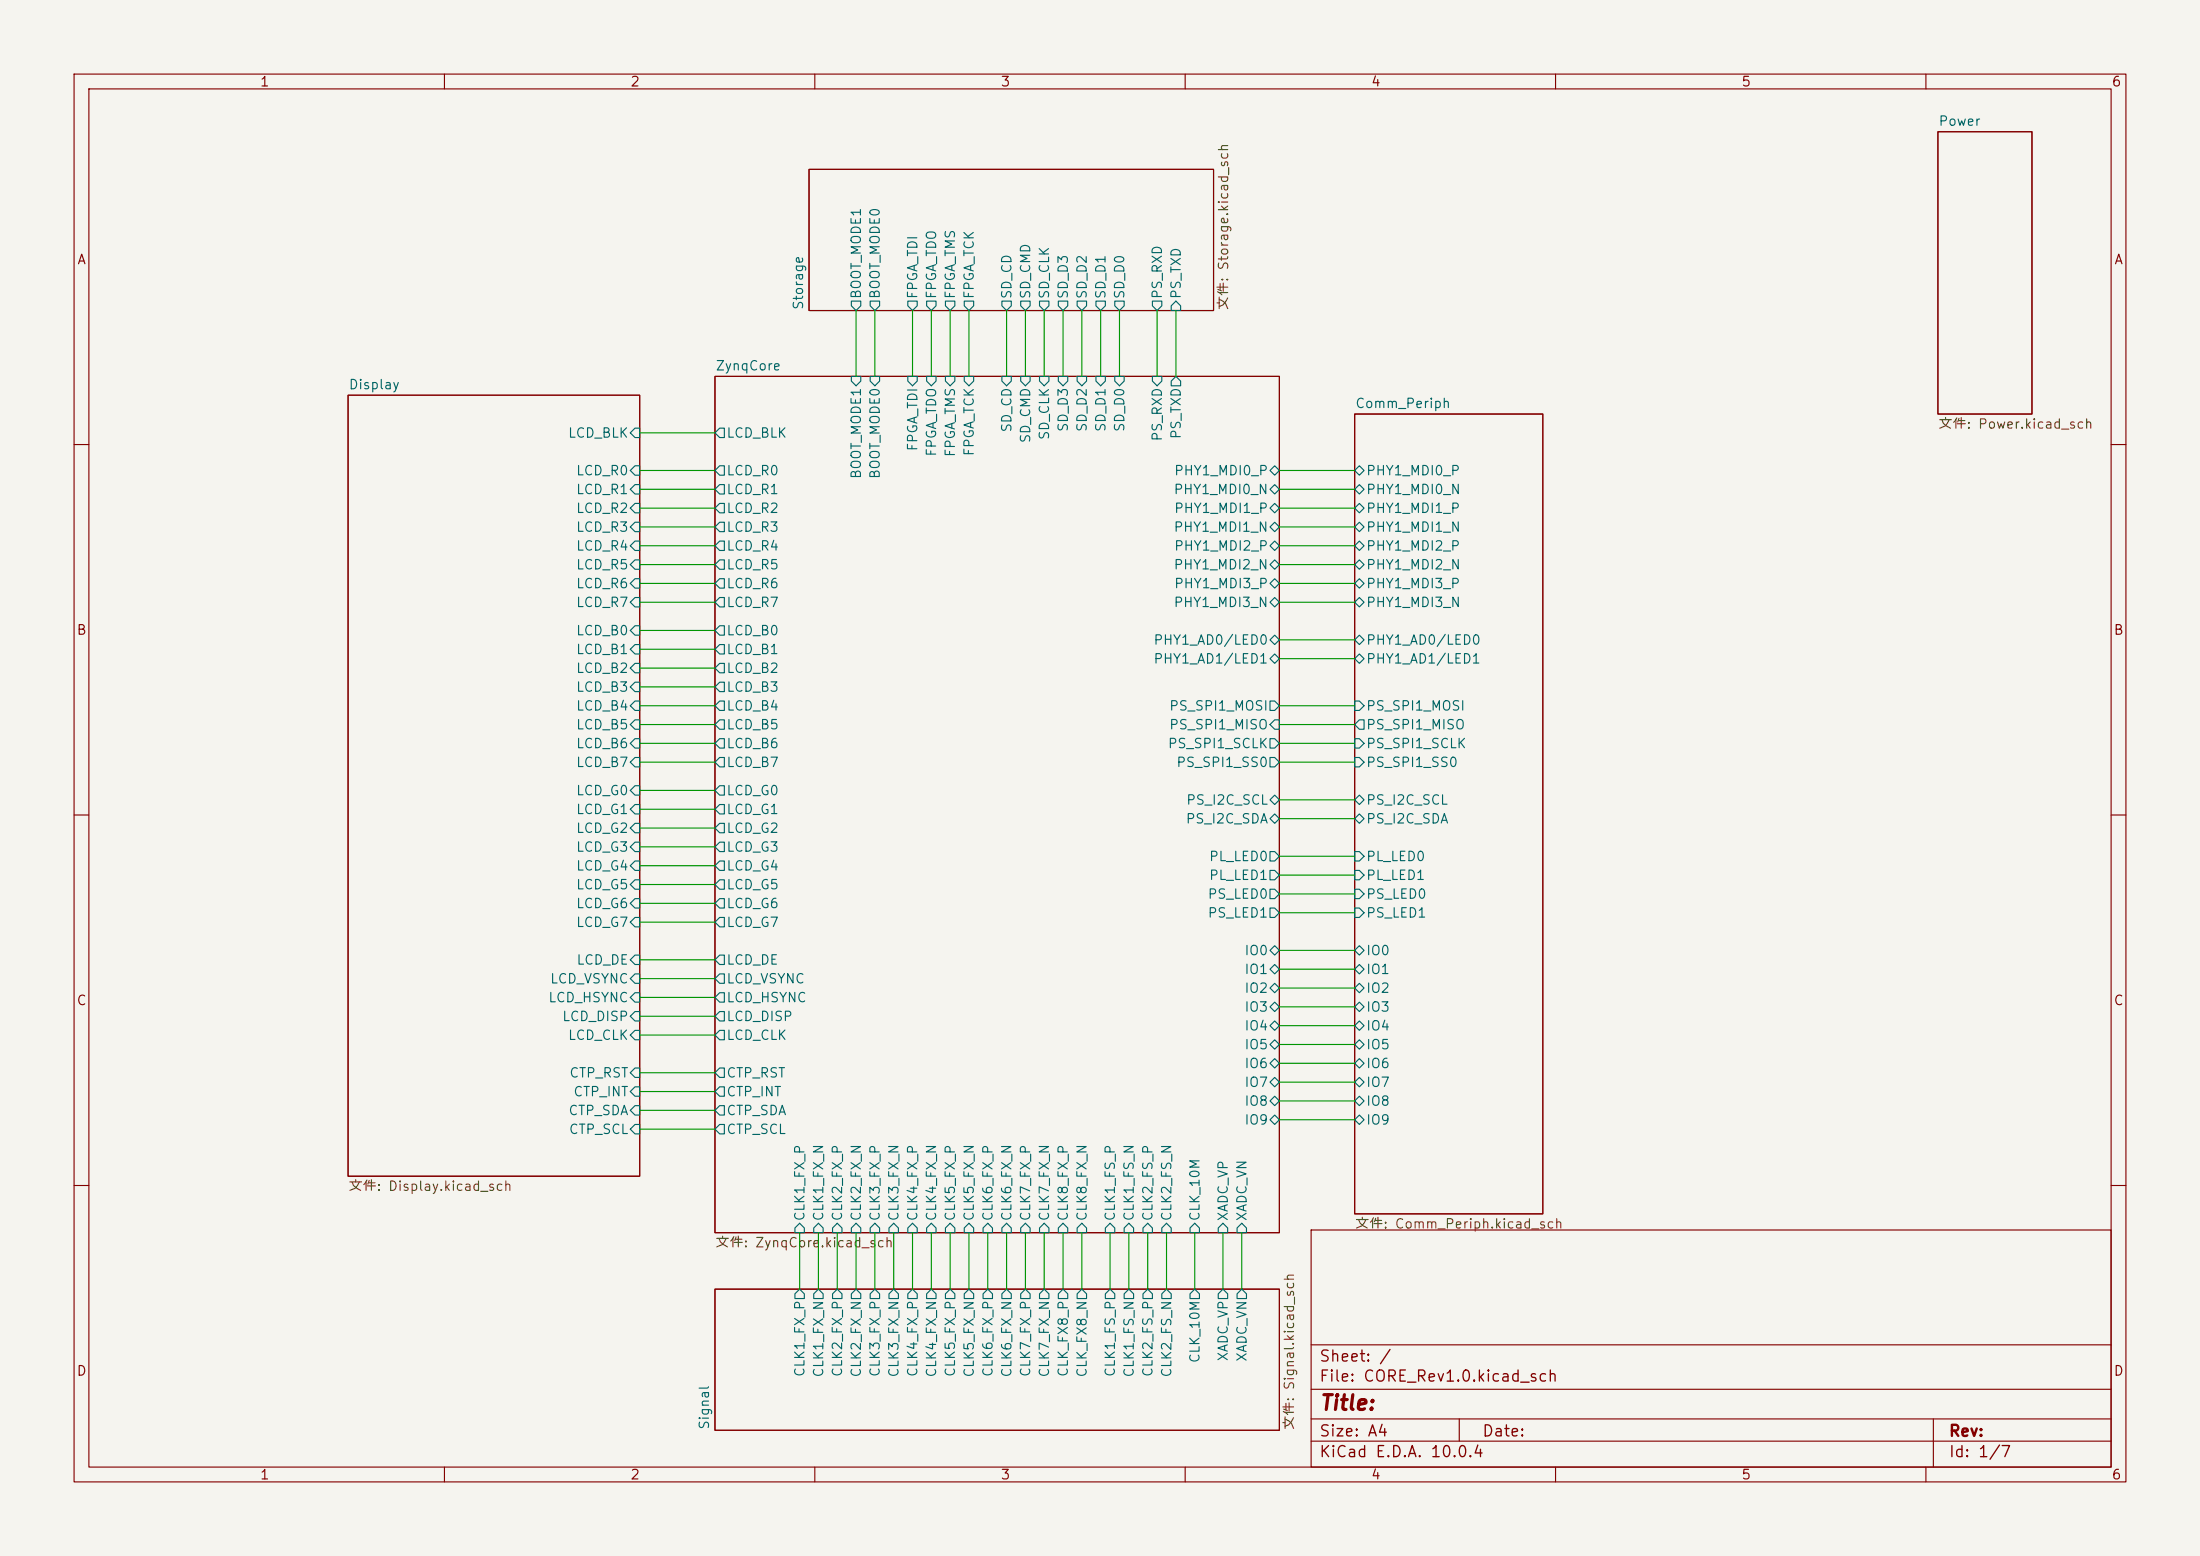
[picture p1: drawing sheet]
<svg xmlns="http://www.w3.org/2000/svg" width="297mm" height="210mm" viewBox="0 0 297 210" stroke-linecap="round" stroke-linejoin="round" font-family="sans-serif">
<path d="M0 0h297v210h-297z" fill="#f5f4ef" stroke="#f5f4ef" stroke-width=".14"/>
<g fill="none" stroke="#840000" stroke-width=".15">
<path d="M10 10h277v190h-277zM12 12h273v186h-273zM60 10v2M110 10v2M160 10v2M210 10v2M260 10v2M261.6 17.8h12.7v38.1h-12.7zM109.2 22.9h54.6v19h-54.6zM47 53.3h39.4v105.5h-39.4zM96.5 50.8h76.2v115.6h-76.2zM182.9 55.9h25.4v107.9h-25.4z"/>
<path d="M10 60h2M285 60h2M10 110h2M285 110h2M10 160h2M96.5 174h76.2v19h-76.2zM177 166h108v32h-108zM285 160h2M60 198v2M110 198v2M160 198v2M177 194.5h108"/>
<path d="M177 191.5h108M177 187.5h108M177 181.5h108M197 191.5v3M210 198v2M260 198v2M261 191.5v6.5"/>
</g>
<g fill="none" stroke="#006464" stroke-width=".15">
<path d="M85.7 57.8h.7v1.3h-.7l-.6-.7zM97.2 57.8h.6v1.3h-.6l-.7-.7zM114.9 50.8h1.3v.6l-.6 .7-.7-.7zM114.9 40.6h1.3v.7l-.6 .6-.7-.6zM117.5 50.8h1.2v.6l-.6 .7-.6-.7zM117.5 40.6h1.2v.7l-.6 .6-.6-.6zM122.6 50.8h1.2v.6l-.6 .7-.6-.7zM122.6 40.6h1.2v.7l-.6 .6-.6-.6zM125.1 50.8h1.3v.6l-.7 .7-.6-.7zM125.1 40.6h1.3v.7l-.7 .6-.6-.6zM127.6 50.8h1.3v.6l-.6 .7-.7-.7zM127.6 40.6h1.3v.7l-.6 .6-.7-.6z"/>
<path d="M130.2 50.8h1.2v.6l-.6 .7-.6-.7zM130.2 40.6h1.2v.7l-.6 .6-.6-.6zM135.3 50.8h1.2v.6l-.6 .7-.6-.7zM135.3 40.6h1.2v.7l-.6 .6-.6-.6zM137.8 50.8h1.3v.6l-.7 .7-.6-.7zM137.8 40.6h1.3v.7l-.7 .6-.6-.6zM140.3 50.8h1.3v.6l-.6 .7-.7-.7zM140.3 40.6h1.3v.7l-.6 .6-.7-.6zM142.9 50.8h1.2v.6l-.6 .7-.6-.7zM142.9 40.6h1.2v.7l-.6 .6-.6-.6zM145.4 50.8h1.3v.6l-.7 .7-.6-.7zM145.4 40.6h1.3v.7l-.7 .6-.6-.6z"/>
<path d="M148 50.8h1.2v.6l-.6 .7-.6-.7zM148 40.6h1.2v.7l-.6 .6-.6-.6zM150.5 50.8h1.3v.6l-.7 .7-.6-.7zM150.5 40.6h1.3v.7l-.7 .6-.6-.6zM155.6 50.8h1.2v.6l-.6 .7-.6-.7zM155.6 40.6h1.2v.7l-.6 .6-.6-.6zM158.7 50.8l.7 .6v.7h-1.3v-.7zM158.7 40.6l.7 .7v.6h-1.3v-.6zM85.7 73h.7v1.3h-.7l-.6-.6zM85.7 62.9h.7v1.2h-.7l-.6-.6zM85.7 70.5h.7v1.3h-.7l-.6-.7zM85.7 65.4h.7v1.3h-.7l-.6-.7z"/>
<path d="M85.7 78.1h.7v1.3h-.7l-.6-.7zM85.7 75.6h.7v1.2h-.7l-.6-.6zM85.7 67.9h.7v1.3h-.7l-.6-.6zM97.2 78.1h.6v1.3h-.6l-.7-.7zM97.2 67.9h.6v1.3h-.6l-.7-.6zM97.2 70.5h.6v1.3h-.6l-.7-.7zM97.2 75.6h.6v1.2h-.6l-.7-.6zM97.2 62.9h.6v1.2h-.6l-.7-.6zM97.2 73h.6v1.3h-.6l-.7-.6zM97.2 65.4h.6v1.3h-.6l-.7-.7zM171.4 73.7l.7-.7 .6 .7-.6 .6zM171.4 78.7l.7-.6 .6 .6-.6 .7z"/>
<path d="M171.4 76.2l.7-.6 .6 .6-.6 .6zM171.4 66l.7-.6 .6 .6-.6 .7zM171.4 68.6l.7-.7 .6 .7-.6 .6zM171.4 71.1l.7-.6 .6 .6-.6 .7zM172.1 62.9l.6 .6-.6 .6-.7-.6zM182.9 78.7l.6-.6 .6 .6-.6 .7zM182.9 73.7l.6-.7 .6 .7-.6 .6zM182.9 76.2l.6-.6 .6 .6-.6 .6zM182.9 66l.6-.6 .6 .6-.6 .7zM182.9 68.6l.6-.7 .6 .7-.6 .6zM182.9 71.1l.6-.6 .6 .6-.6 .7zM183.5 62.9l.6 .6-.6 .6-.6-.6z"/>
<path d="M85.7 99.7h.7v1.3h-.7l-.6-.7zM85.7 80.6h.7v1.3h-.7l-.6-.6zM85.7 89.5h.7v1.3h-.7l-.6-.6zM85.7 84.5h.7v1.2h-.7l-.6-.6zM85.7 92.1h.7v1.2h-.7l-.6-.6zM85.7 97.2h.7v1.2h-.7l-.6-.6zM85.7 94.6h.7v1.3h-.7l-.6-.6zM85.7 87h.7v1.3h-.7l-.6-.7zM97.2 89.5h.6v1.3h-.6l-.7-.6zM97.2 80.6h.6v1.3h-.6l-.7-.6zM97.2 94.6h.6v1.3h-.6l-.7-.6zM97.2 87h.6v1.3h-.6l-.7-.7z"/>
<path d="M97.2 92.1h.6v1.2h-.6l-.7-.6zM97.2 84.5h.6v1.2h-.6l-.7-.6zM97.2 99.7h.6v1.3h-.6l-.7-.7zM97.2 97.2h.6v1.2h-.6l-.7-.6zM171.4 81.3l.7-.7 .6 .7-.6 .6zM171.4 86.4l.7-.7 .6 .7-.6 .6zM171.4 88.9l.7-.6 .6 .6-.6 .6zM171.4 99.7h.7l.6 .6-.6 .7h-.7zM171.4 94.6h.7l.6 .7-.6 .6h-.7zM172.1 97.2h.6v1.2h-.6l-.7-.6zM182.9 81.3l.6-.7 .6 .7-.6 .6zM182.9 86.4l.6-.7 .6 .7-.6 .6z"/>
<path d="M182.9 88.9l.6-.6 .6 .6-.6 .6zM182.9 99.7h.6l.6 .6-.6 .7h-.6zM182.9 94.6h.6l.6 .7-.6 .6h-.6zM183.5 97.2h.6v1.2h-.6l-.6-.6zM85.7 102.2h.7v1.3h-.7l-.6-.6zM85.7 116.2h.7v1.3h-.7l-.6-.7zM85.7 118.7h.7v1.3h-.7l-.6-.6zM85.7 106h.7v1.3h-.7l-.6-.6zM85.7 108.6h.7v1.3h-.7l-.6-.7zM85.7 113.7h.7v1.2h-.7l-.6-.6zM85.7 111.1h.7v1.3h-.7l-.6-.6zM97.2 118.7h.6v1.3h-.6l-.7-.6z"/>
<path d="M97.2 113.7h.6v1.2h-.6l-.7-.6zM97.2 108.6h.6v1.3h-.6l-.7-.7zM97.2 106h.6v1.3h-.6l-.7-.6zM97.2 116.2h.6v1.3h-.6l-.7-.7zM97.2 111.1h.6v1.3h-.6l-.7-.6zM97.2 102.2h.6v1.3h-.6l-.7-.6zM171.4 102.2h.7l.6 .7-.6 .6h-.7zM171.4 108l.7-.7 .6 .7-.6 .6zM171.4 114.9h.7l.6 .7-.6 .6h-.7zM171.4 117.5h.7l.6 .6-.6 .6h-.7zM172.1 109.9l.6 .6-.6 .6-.7-.6zM182.9 102.2h.6l.6 .7-.6 .6h-.6z"/>
<path d="M182.9 108l.6-.7 .6 .7-.6 .6zM182.9 114.9h.6l.6 .7-.6 .6h-.6zM182.9 117.5h.6l.6 .6-.6 .6h-.6zM183.5 109.9l.6 .6-.6 .6-.6-.6zM85.7 123.8h.7v1.3h-.7l-.6-.6zM85.7 136.5h.7v1.3h-.7l-.6-.6zM85.7 134h.7v1.3h-.7l-.6-.7zM85.7 139.1h.7v1.2h-.7l-.6-.6zM85.7 121.3h.7v1.3h-.7l-.6-.7zM85.7 128.9h.7v1.3h-.7l-.6-.7zM85.7 131.4h.7v1.3h-.7l-.6-.6zM97.2 134h.6v1.3h-.6l-.7-.7z"/>
<path d="M97.2 123.8h.6v1.3h-.6l-.7-.6zM97.2 139.1h.6v1.2h-.6l-.7-.6zM97.2 121.3h.6v1.3h-.6l-.7-.7zM97.2 131.4h.6v1.3h-.6l-.7-.6zM97.2 136.5h.6v1.3h-.6l-.7-.6zM97.2 128.9h.6v1.3h-.6l-.7-.7zM171.4 120h.7l.6 .7-.6 .6h-.7zM171.4 122.6h.7l.6 .6-.6 .6h-.7zM171.4 135.9l.7-.6 .6 .6-.6 .6zM171.4 138.4l.7-.6 .6 .6-.6 .7zM171.4 128.3l.7-.7 .6 .7-.6 .6zM171.4 133.4l.7-.7 .6 .7-.6 .6z"/>
<path d="M172.1 130.2l.6 .6-.6 .6-.7-.6zM182.9 122.6h.6l.6 .6-.6 .6h-.6zM182.9 120h.6l.6 .7-.6 .6h-.6zM182.9 135.9l.6-.6 .6 .6-.6 .6zM182.9 138.4l.6-.6 .6 .6-.6 .7zM182.9 128.3l.6-.7 .6 .7-.6 .6zM182.9 133.4l.6-.7 .6 .7-.6 .6zM183.5 130.2l.6 .6-.6 .6-.6-.6zM85.7 144.1h.7v1.3h-.7l-.6-.6zM85.7 151.8h.7v1.2h-.7l-.6-.6zM85.7 149.2h.7v1.3h-.7l-.6-.6zM85.7 146.7h.7v1.3h-.7l-.6-.7z"/>
<path d="M97.2 144.1h.6v1.3h-.6l-.7-.6zM97.2 151.8h.6v1.2h-.6l-.7-.6zM97.2 146.7h.6v1.3h-.6l-.7-.7zM97.2 149.2h.6v1.3h-.6l-.7-.6zM171.4 141l.7-.7 .6 .7-.6 .6zM171.4 151.1l.7-.6 .6 .6-.6 .7zM171.4 146.1l.7-.7 .6 .7-.6 .6zM171.4 148.6l.7-.6 .6 .6-.6 .6zM171.4 143.5l.7-.6 .6 .6-.6 .6zM182.9 151.1l.6-.6 .6 .6-.6 .7zM182.9 146.1l.6-.7 .6 .7-.6 .6zM182.9 141l.6-.7 .6 .7-.6 .6z"/>
<path d="M182.9 148.6l.6-.6 .6 .6-.6 .6zM182.9 143.5l.6-.6 .6 .6-.6 .6zM107.9 165.1l.7 .6v.7h-1.3v-.7zM107.9 174l.7 .6v.7h-1.3v-.7zM110.5 165.1l.6 .6v.7h-1.2v-.7zM110.5 174l.6 .6v.7h-1.2v-.7zM113 165.1l.7 .6v.7h-1.3v-.7zM113 174l.7 .6v.7h-1.3v-.7zM114.9 165.7l.7-.6 .6 .6v.7h-1.3zM115.6 174l.6 .6v.7h-1.3v-.7zM118.1 165.1l.6 .6v.7h-1.2v-.7zM118.1 174l.6 .6v.7h-1.2v-.7z"/>
<path d="M120.6 165.1l.7 .6v.7h-1.3v-.7zM120.6 174l.7 .6v.7h-1.3v-.7zM123.2 165.1l.6 .6v.7h-1.2v-.7zM123.2 174l.6 .6v.7h-1.2v-.7zM125.1 174.6l.6-.6 .7 .6v.7h-1.3zM125.7 165.1l.7 .6v.7h-1.3v-.7zM128.3 165.1l.6 .6v.7h-1.3v-.7zM128.3 174l.6 .6v.7h-1.3v-.7zM130.8 165.1l.6 .6v.7h-1.2v-.7zM130.8 174l.6 .6v.7h-1.2v-.7zM133.3 165.1l.7 .6v.7h-1.3v-.7zM133.3 174l.7 .6v.7h-1.3v-.7z"/>
<path d="M135.9 165.1l.6 .6v.7h-1.2v-.7zM135.9 174l.6 .6v.7h-1.2v-.7zM138.4 165.1l.7 .6v.7h-1.3v-.7zM138.4 174l.7 .6v.7h-1.3v-.7zM140.3 174.6l.7-.6 .6 .6v.7h-1.3zM141 165.1l.6 .6v.7h-1.3v-.7zM143.5 165.1l.6 .6v.7h-1.2v-.7zM143.5 174l.6 .6v.7h-1.2v-.7zM146 165.1l.7 .6v.7h-1.3v-.7zM146 174l.7 .6v.7h-1.3v-.7zM149.2 165.7l.7-.6 .6 .6v.7h-1.3zM149.2 174.6l.7-.6 .6 .6v.7h-1.3z"/>
<path d="M151.8 174.6l.6-.6 .6 .6v.7h-1.2zM152.4 165.1l.6 .6v.7h-1.2v-.7zM154.9 165.1l.7 .6v.7h-1.3v-.7zM154.9 174l.7 .6v.7h-1.3v-.7zM157.5 165.1l.6 .6v.7h-1.3v-.7zM157.5 174l.6 .6v.7h-1.3v-.7zM160.7 165.7l.6-.6 .6 .6v.7h-1.2zM160.7 174.6l.6-.6 .6 .6v.7h-1.2zM165.1 165.1l.6 .6v.7h-1.2v-.7zM165.1 174l.6 .6v.7h-1.2v-.7zM167.6 165.1l.7 .6v.7h-1.3v-.7zM167.6 174l.7 .6v.7h-1.3v-.7z"/>
</g>
<g fill="none" stroke="#009600" stroke-width=".15">
<path d="M86.4 58.4h10.1M115.6 41.9v8.9M118.1 41.9v8.9M123.2 41.9v8.9M125.7 41.9v8.9M128.3 41.9v8.9M130.8 41.9v8.9M135.9 41.9v8.9M138.4 41.9v8.9M141 41.9v8.9M143.5 41.9v8.9M146 41.9v8.9"/>
<path d="M148.6 41.9v8.9M151.1 41.9v8.9M156.2 41.9v8.9M158.7 41.9v8.9M86.4 68.6h10.1M86.4 66h10.1M86.4 63.5h10.1M86.4 71.1h10.1M86.4 78.7h10.1M86.4 73.7h10.1M86.4 76.2h10.1M172.7 68.6h10.2"/>
<path d="M172.7 66h10.2M172.7 63.5h10.2M172.7 71.1h10.2M172.7 78.7h10.2M172.7 73.7h10.2M172.7 76.2h10.2M86.4 95.3h10.1M86.4 90.2h10.1M86.4 85.1h10.1M86.4 81.3h10.1M86.4 87.6h10.1M86.4 97.8h10.1"/>
<path d="M86.4 92.7h10.1M172.7 95.3h10.2M172.7 81.3h10.2M172.7 97.8h10.2M172.7 88.9h10.2M172.7 86.4h10.2M86.4 106.7h10.1M86.4 100.3h10.1M86.4 102.9h10.1M86.4 114.3h10.1M86.4 111.8h10.1M86.4 119.4h10.1"/>
<path d="M86.4 116.8h10.1M86.4 109.2h10.1M172.7 100.3h10.2M172.7 102.9h10.2M172.7 115.6h10.2M172.7 108h10.2M172.7 118.1h10.2M172.7 110.5h10.2M86.4 129.5h10.1M86.4 121.9h10.1M86.4 124.5h10.1M86.4 137.2h10.1"/>
<path d="M86.4 139.7h10.1M86.4 132.1h10.1M86.4 134.6h10.1M172.7 135.9h10.2M172.7 138.4h10.2M172.7 130.8h10.2M172.7 123.2h10.2M172.7 133.4h10.2M172.7 128.3h10.2M172.7 120.7h10.2M86.4 144.8h10.1M86.4 147.3h10.1"/>
<path d="M86.4 149.9h10.1M86.4 152.4h10.1M172.7 148.6h10.2M172.7 151.1h10.2M172.7 141h10.2M172.7 146.1h10.2M172.7 143.5h10.2M107.9 166.4v7.6M110.5 166.4v7.6M113 166.4v7.6M115.6 166.4v7.6M118.1 166.4v7.6"/>
<path d="M120.6 166.4v7.6M123.2 166.4v7.6M125.7 166.4v7.6M128.3 166.4v7.6M130.8 166.4v7.6M133.3 166.4v7.6M135.9 166.4v7.6M138.4 166.4v7.6M141 166.4v7.6M143.5 166.4v7.6M146 166.4v7.6M149.9 166.4v7.6"/>
<path d="M152.4 166.4v7.6M154.9 166.4v7.6M157.5 166.4v7.6M161.3 166.4v7.6M165.1 166.4v7.6M167.6 166.4v7.6"/>
</g>
<text font-size="2" fill="#840000" x="178" y="190.8">Title:</text>
<g font-size="1.5" fill="#840000">
<text x="178" y="184.2">Sheet: /</text>
<text x="178" y="186.9">File: CORE_Rev1.0.kicad_sch</text>
<text x="178" y="197.1">KiCad E.D.A. 10.0.4</text>
<text x="178" y="194.3">Size: A4</text>
<text x="200" y="194.3">Date:</text>
<text x="263" y="194.3">Rev:</text>
<text x="263" y="197.1">Id: 1/7</text>
</g>
<g font-size="1.3" fill="#840000">
<text x="35" y="12">1</text>
<text x="85" y="12">2</text>
<text x="135" y="12">3</text>
<text x="185" y="12">4</text>
<text x="235" y="12">5</text>
<text x="285" y="12">6</text>
<text x="10.3" y="36">A</text>
<text x="285.3" y="36">A</text>
<text x="10.3" y="86">B</text>
<text x="285.3" y="86">B</text>
<text x="10.3" y="136">C</text>
<text x="285.3" y="136">C</text>
<text x="10.3" y="186">D</text>
<text x="285.3" y="186">D</text>
<text x="35" y="200">1</text>
<text x="85" y="200">2</text>
<text x="135" y="200">3</text>
<text x="185" y="200">4</text>
<text x="235" y="200">5</text>
<text x="285" y="200">6</text>
</g>
<g font-size="1.3" fill="#006464">
<text x="261.6" y="17.3">Power</text>
<text x="108.7" y="41.9" transform="rotate(-90 108.7 41.9)">Storage</text>
<text x="116.5" y="40.4" transform="rotate(-90 116.5 40.4)">BOOT_MODE1</text>
<text x="119.1" y="40.4" transform="rotate(-90 119.1 40.4)">BOOT_MODE0</text>
<text x="124.2" y="40.4" transform="rotate(-90 124.2 40.4)">FPGA_TDI</text>
<text x="126.7" y="40.4" transform="rotate(-90 126.7 40.4)">FPGA_TDO</text>
<text x="129.2" y="40.4" transform="rotate(-90 129.2 40.4)">FPGA_TMS</text>
<text x="131.8" y="40.4" transform="rotate(-90 131.8 40.4)">FPGA_TCK</text>
<text x="136.9" y="40.4" transform="rotate(-90 136.9 40.4)">SD_CD</text>
<text x="139.4" y="40.4" transform="rotate(-90 139.4 40.4)">SD_CMD</text>
<text x="141.9" y="40.4" transform="rotate(-90 141.9 40.4)">SD_CLK</text>
<text x="144.5" y="40.4" transform="rotate(-90 144.5 40.4)">SD_D3</text>
<text x="147" y="40.4" transform="rotate(-90 147 40.4)">SD_D2</text>
<text x="149.6" y="40.4" transform="rotate(-90 149.6 40.4)">SD_D1</text>
<text x="152.1" y="40.4" transform="rotate(-90 152.1 40.4)">SD_D0</text>
<text x="157.2" y="40.4" transform="rotate(-90 157.2 40.4)">PS_RXD</text>
<text x="159.7" y="40.4" transform="rotate(-90 159.7 40.4)">PS_TXD</text>
<text x="47" y="52.9">Display</text>
<text x="96.5" y="50.3">ZynqCore</text>
<text x="76.6" y="59.4">LCD_BLK</text>
<text x="98" y="59.4">LCD_BLK</text>
<text x="136.9" y="58.5" transform="rotate(-90 136.9 58.5)">SD_CD</text>
<text x="139.4" y="59.9" transform="rotate(-90 139.4 59.9)">SD_CMD</text>
<text x="141.9" y="59.5" transform="rotate(-90 141.9 59.5)">SD_CLK</text>
<text x="144.5" y="58.4" transform="rotate(-90 144.5 58.4)">SD_D3</text>
<text x="147" y="58.4" transform="rotate(-90 147 58.4)">SD_D2</text>
<text x="149.6" y="58.4" transform="rotate(-90 149.6 58.4)">SD_D1</text>
<text x="152.1" y="58.4" transform="rotate(-90 152.1 58.4)">SD_D0</text>
<text x="157.2" y="59.7" transform="rotate(-90 157.2 59.7)">PS_RXD</text>
<text x="159.7" y="59.4" transform="rotate(-90 159.7 59.4)">PS_TXD</text>
<text x="182.9" y="55.4">Comm_Periph</text>
<text x="77.7" y="64.5">LCD_R0</text>
<text x="98" y="64.5">LCD_R0</text>
<text x="116.5" y="64.7" transform="rotate(-90 116.5 64.7)">BOOT_MODE1</text>
<text x="119.1" y="64.7" transform="rotate(-90 119.1 64.7)">BOOT_MODE0</text>
<text x="124.2" y="61" transform="rotate(-90 124.2 61)">FPGA_TDI</text>
<text x="126.7" y="61.7" transform="rotate(-90 126.7 61.7)">FPGA_TDO</text>
<text x="129.2" y="61.8" transform="rotate(-90 129.2 61.8)">FPGA_TMS</text>
<text x="131.8" y="61.7" transform="rotate(-90 131.8 61.7)">FPGA_TCK</text>
<text x="158.4" y="64.5">PHY1_MDI0_P</text>
<text x="184.3" y="64.5">PHY1_MDI0_P</text>
<text x="77.7" y="67">LCD_R1</text>
<text x="77.7" y="69.6">LCD_R2</text>
<text x="98" y="69.6">LCD_R2</text>
<text x="98" y="67">LCD_R1</text>
<text x="158.4" y="67">PHY1_MDI0_N</text>
<text x="158.4" y="69.6">PHY1_MDI1_P</text>
<text x="184.3" y="67">PHY1_MDI0_N</text>
<text x="184.3" y="69.6">PHY1_MDI1_P</text>
<text x="77.7" y="74.6">LCD_R4</text>
<text x="77.7" y="72.1">LCD_R3</text>
<text x="77.7" y="77.2">LCD_R5</text>
<text x="98" y="72.1">LCD_R3</text>
<text x="98" y="77.2">LCD_R5</text>
<text x="98" y="74.6">LCD_R4</text>
<text x="158.4" y="77.2">PHY1_MDI2_N</text>
<text x="158.4" y="72.1">PHY1_MDI1_N</text>
<text x="158.4" y="74.6">PHY1_MDI2_P</text>
<text x="184.3" y="74.6">PHY1_MDI2_P</text>
<text x="184.3" y="77.2">PHY1_MDI2_N</text>
<text x="184.3" y="72.1">PHY1_MDI1_N</text>
<text x="77.7" y="82.3">LCD_R7</text>
<text x="77.7" y="79.7">LCD_R6</text>
<text x="98" y="79.7">LCD_R6</text>
<text x="98" y="82.3">LCD_R7</text>
<text x="158.4" y="82.3">PHY1_MDI3_N</text>
<text x="158.4" y="79.7">PHY1_MDI3_P</text>
<text x="184.3" y="79.7">PHY1_MDI3_P</text>
<text x="184.3" y="82.3">PHY1_MDI3_N</text>
<text x="77.7" y="86.1">LCD_B0</text>
<text x="77.7" y="88.6">LCD_B1</text>
<text x="98" y="88.6">LCD_B1</text>
<text x="98" y="86.1">LCD_B0</text>
<text x="155.6" y="87.3">PHY1_AD0/LED0</text>
<text x="155.6" y="89.9">PHY1_AD1/LED1</text>
<text x="184.3" y="87.3">PHY1_AD0/LED0</text>
<text x="184.3" y="89.9">PHY1_AD1/LED1</text>
<text x="77.7" y="91.1">LCD_B2</text>
<text x="77.7" y="93.7">LCD_B3</text>
<text x="98" y="91.1">LCD_B2</text>
<text x="98" y="93.7">LCD_B3</text>
<text x="77.7" y="101.3">LCD_B6</text>
<text x="77.7" y="98.8">LCD_B5</text>
<text x="77.7" y="96.2">LCD_B4</text>
<text x="98" y="96.2">LCD_B4</text>
<text x="98" y="101.3">LCD_B6</text>
<text x="98" y="98.8">LCD_B5</text>
<text x="157.6" y="101.3">PS_SPI1_SCLK</text>
<text x="157.8" y="98.8">PS_SPI1_MISO</text>
<text x="157.8" y="96.2">PS_SPI1_MOSI</text>
<text x="184.3" y="101.3">PS_SPI1_SCLK</text>
<text x="184.3" y="96.2">PS_SPI1_MOSI</text>
<text x="184.3" y="98.8">PS_SPI1_MISO</text>
<text x="77.7" y="103.8">LCD_B7</text>
<text x="77.7" y="107.7">LCD_G0</text>
<text x="98" y="107.7">LCD_G0</text>
<text x="98" y="103.8">LCD_B7</text>
<text x="158.7" y="103.8">PS_SPI1_SS0</text>
<text x="184.3" y="103.8">PS_SPI1_SS0</text>
<text x="77.7" y="110.2">LCD_G1</text>
<text x="77.7" y="112.7">LCD_G2</text>
<text x="98" y="110.2">LCD_G1</text>
<text x="98" y="112.7">LCD_G2</text>
<text x="160" y="111.5">PS_I2C_SDA</text>
<text x="160" y="108.9">PS_I2C_SCL</text>
<text x="184.3" y="111.5">PS_I2C_SDA</text>
<text x="184.3" y="108.9">PS_I2C_SCL</text>
<text x="77.7" y="117.8">LCD_G4</text>
<text x="77.7" y="115.3">LCD_G3</text>
<text x="98" y="115.3">LCD_G3</text>
<text x="98" y="117.8">LCD_G4</text>
<text x="163.1" y="116.5">PL_LED0</text>
<text x="163.1" y="119.1">PL_LED1</text>
<text x="184.3" y="116.5">PL_LED0</text>
<text x="184.3" y="119.1">PL_LED1</text>
<text x="77.7" y="125.4">LCD_G7</text>
<text x="77.7" y="120.4">LCD_G5</text>
<text x="77.7" y="122.9">LCD_G6</text>
<text x="98" y="120.4">LCD_G5</text>
<text x="98" y="125.4">LCD_G7</text>
<text x="98" y="122.9">LCD_G6</text>
<text x="163" y="121.6">PS_LED0</text>
<text x="163" y="124.2">PS_LED1</text>
<text x="184.3" y="124.2">PS_LED1</text>
<text x="184.3" y="121.6">PS_LED0</text>
<text x="77.7" y="130.5">LCD_DE</text>
<text x="98" y="130.5">LCD_DE</text>
<text x="167.9" y="131.8">IO1</text>
<text x="167.9" y="129.2">IO0</text>
<text x="184.3" y="131.8">IO1</text>
<text x="184.3" y="129.2">IO0</text>
<text x="73.9" y="135.6">LCD_HSYNC</text>
<text x="74.2" y="133.1">LCD_VSYNC</text>
<text x="98" y="135.6">LCD_HSYNC</text>
<text x="98" y="133.1">LCD_VSYNC</text>
<text x="167.9" y="136.9">IO3</text>
<text x="167.9" y="134.3">IO2</text>
<text x="184.3" y="136.9">IO3</text>
<text x="184.3" y="134.3">IO2</text>
<text x="75.8" y="138.1">LCD_DISP</text>
<text x="76.6" y="140.7">LCD_CLK</text>
<text x="98" y="140.7">LCD_CLK</text>
<text x="98" y="138.1">LCD_DISP</text>
<text x="167.9" y="141.9">IO5</text>
<text x="167.9" y="139.4">IO4</text>
<text x="184.3" y="139.4">IO4</text>
<text x="184.3" y="141.9">IO5</text>
<text x="76.8" y="145.8">CTP_RST</text>
<text x="77.3" y="148.3">CTP_INT</text>
<text x="98" y="145.8">CTP_RST</text>
<text x="98" y="148.3">CTP_INT</text>
<text x="167.9" y="147">IO7</text>
<text x="167.9" y="149.6">IO8</text>
<text x="167.9" y="144.5">IO6</text>
<text x="184.3" y="147">IO7</text>
<text x="184.3" y="149.6">IO8</text>
<text x="184.3" y="144.5">IO6</text>
<text x="76.7" y="150.8">CTP_SDA</text>
<text x="76.7" y="153.4">CTP_SCL</text>
<text x="98" y="153.4">CTP_SCL</text>
<text x="98" y="150.8">CTP_SDA</text>
<text x="167.9" y="152.1">IO9</text>
<text x="184.3" y="152.1">IO9</text>
<text x="108.9" y="164.9" transform="rotate(-90 108.9 164.9)">CLK1_FX_P</text>
<text x="111.5" y="164.9" transform="rotate(-90 111.5 164.9)">CLK1_FX_N</text>
<text x="114" y="164.9" transform="rotate(-90 114 164.9)">CLK2_FX_P</text>
<text x="116.5" y="164.9" transform="rotate(-90 116.5 164.9)">CLK2_FX_N</text>
<text x="119.1" y="164.9" transform="rotate(-90 119.1 164.9)">CLK3_FX_P</text>
<text x="121.6" y="164.9" transform="rotate(-90 121.6 164.9)">CLK3_FX_N</text>
<text x="124.2" y="164.9" transform="rotate(-90 124.2 164.9)">CLK4_FX_P</text>
<text x="126.7" y="164.9" transform="rotate(-90 126.7 164.9)">CLK4_FX_N</text>
<text x="129.2" y="164.9" transform="rotate(-90 129.2 164.9)">CLK5_FX_P</text>
<text x="131.8" y="164.9" transform="rotate(-90 131.8 164.9)">CLK5_FX_N</text>
<text x="134.3" y="164.9" transform="rotate(-90 134.3 164.9)">CLK6_FX_P</text>
<text x="136.9" y="164.9" transform="rotate(-90 136.9 164.9)">CLK6_FX_N</text>
<text x="139.4" y="164.9" transform="rotate(-90 139.4 164.9)">CLK7_FX_P</text>
<text x="141.9" y="164.9" transform="rotate(-90 141.9 164.9)">CLK7_FX_N</text>
<text x="144.5" y="164.9" transform="rotate(-90 144.5 164.9)">CLK8_FX_P</text>
<text x="147" y="164.9" transform="rotate(-90 147 164.9)">CLK8_FX_N</text>
<text x="150.8" y="164.9" transform="rotate(-90 150.8 164.9)">CLK1_FS_P</text>
<text x="153.4" y="164.9" transform="rotate(-90 153.4 164.9)">CLK1_FS_N</text>
<text x="155.9" y="164.9" transform="rotate(-90 155.9 164.9)">CLK2_FS_P</text>
<text x="158.5" y="164.9" transform="rotate(-90 158.5 164.9)">CLK2_FS_N</text>
<text x="162.3" y="164.9" transform="rotate(-90 162.3 164.9)">CLK_10M</text>
<text x="166.1" y="164.9" transform="rotate(-90 166.1 164.9)">XADC_VP</text>
<text x="168.6" y="164.9" transform="rotate(-90 168.6 164.9)">XADC_VN</text>
<text x="108.9" y="185.9" transform="rotate(-90 108.9 185.9)">CLK1_FX_P</text>
<text x="111.5" y="186" transform="rotate(-90 111.5 186)">CLK1_FX_N</text>
<text x="114" y="185.9" transform="rotate(-90 114 185.9)">CLK2_FX_P</text>
<text x="116.5" y="186" transform="rotate(-90 116.5 186)">CLK2_FX_N</text>
<text x="119.1" y="185.9" transform="rotate(-90 119.1 185.9)">CLK3_FX_P</text>
<text x="121.6" y="186" transform="rotate(-90 121.6 186)">CLK3_FX_N</text>
<text x="124.2" y="185.9" transform="rotate(-90 124.2 185.9)">CLK4_FX_P</text>
<text x="126.7" y="186" transform="rotate(-90 126.7 186)">CLK4_FX_N</text>
<text x="129.2" y="185.9" transform="rotate(-90 129.2 185.9)">CLK5_FX_P</text>
<text x="131.8" y="186" transform="rotate(-90 131.8 186)">CLK5_FX_N</text>
<text x="134.3" y="185.9" transform="rotate(-90 134.3 185.9)">CLK6_FX_P</text>
<text x="136.9" y="186" transform="rotate(-90 136.9 186)">CLK6_FX_N</text>
<text x="139.4" y="185.9" transform="rotate(-90 139.4 185.9)">CLK7_FX_P</text>
<text x="141.9" y="186" transform="rotate(-90 141.9 186)">CLK7_FX_N</text>
<text x="144.5" y="185.9" transform="rotate(-90 144.5 185.9)">CLK_FX8_P</text>
<text x="147" y="186" transform="rotate(-90 147 186)">CLK_FX8_N</text>
<text x="150.8" y="185.9" transform="rotate(-90 150.8 185.9)">CLK1_FS_P</text>
<text x="153.4" y="186" transform="rotate(-90 153.4 186)">CLK1_FS_N</text>
<text x="155.9" y="185.9" transform="rotate(-90 155.9 185.9)">CLK2_FS_P</text>
<text x="158.5" y="186" transform="rotate(-90 158.5 186)">CLK2_FS_N</text>
<text x="162.3" y="184.1" transform="rotate(-90 162.3 184.1)">CLK_10M</text>
<text x="166.1" y="183.8" transform="rotate(-90 166.1 183.8)">XADC_VP</text>
<text x="168.6" y="183.9" transform="rotate(-90 168.6 183.9)">XADC_VN</text>
<text x="96" y="193" transform="rotate(-90 96 193)">Signal</text>
</g>
<g font-size="1.3" fill="#725600">
<text x="166.1" y="41.9" transform="rotate(-90 166.1 41.9)">文件: Storage.kicad_sch</text>
<text x="261.6" y="58.2">文件: Power.kicad_sch</text>
<text x="47" y="161">文件: Display.kicad_sch</text>
<text x="182.9" y="166.1">文件: Comm_Periph.kicad_sch</text>
<text x="96.5" y="168.7">文件: ZynqCore.kicad_sch</text>
<text x="175" y="193" transform="rotate(-90 175 193)">文件: Signal.kicad_sch</text>
</g>
</svg>
